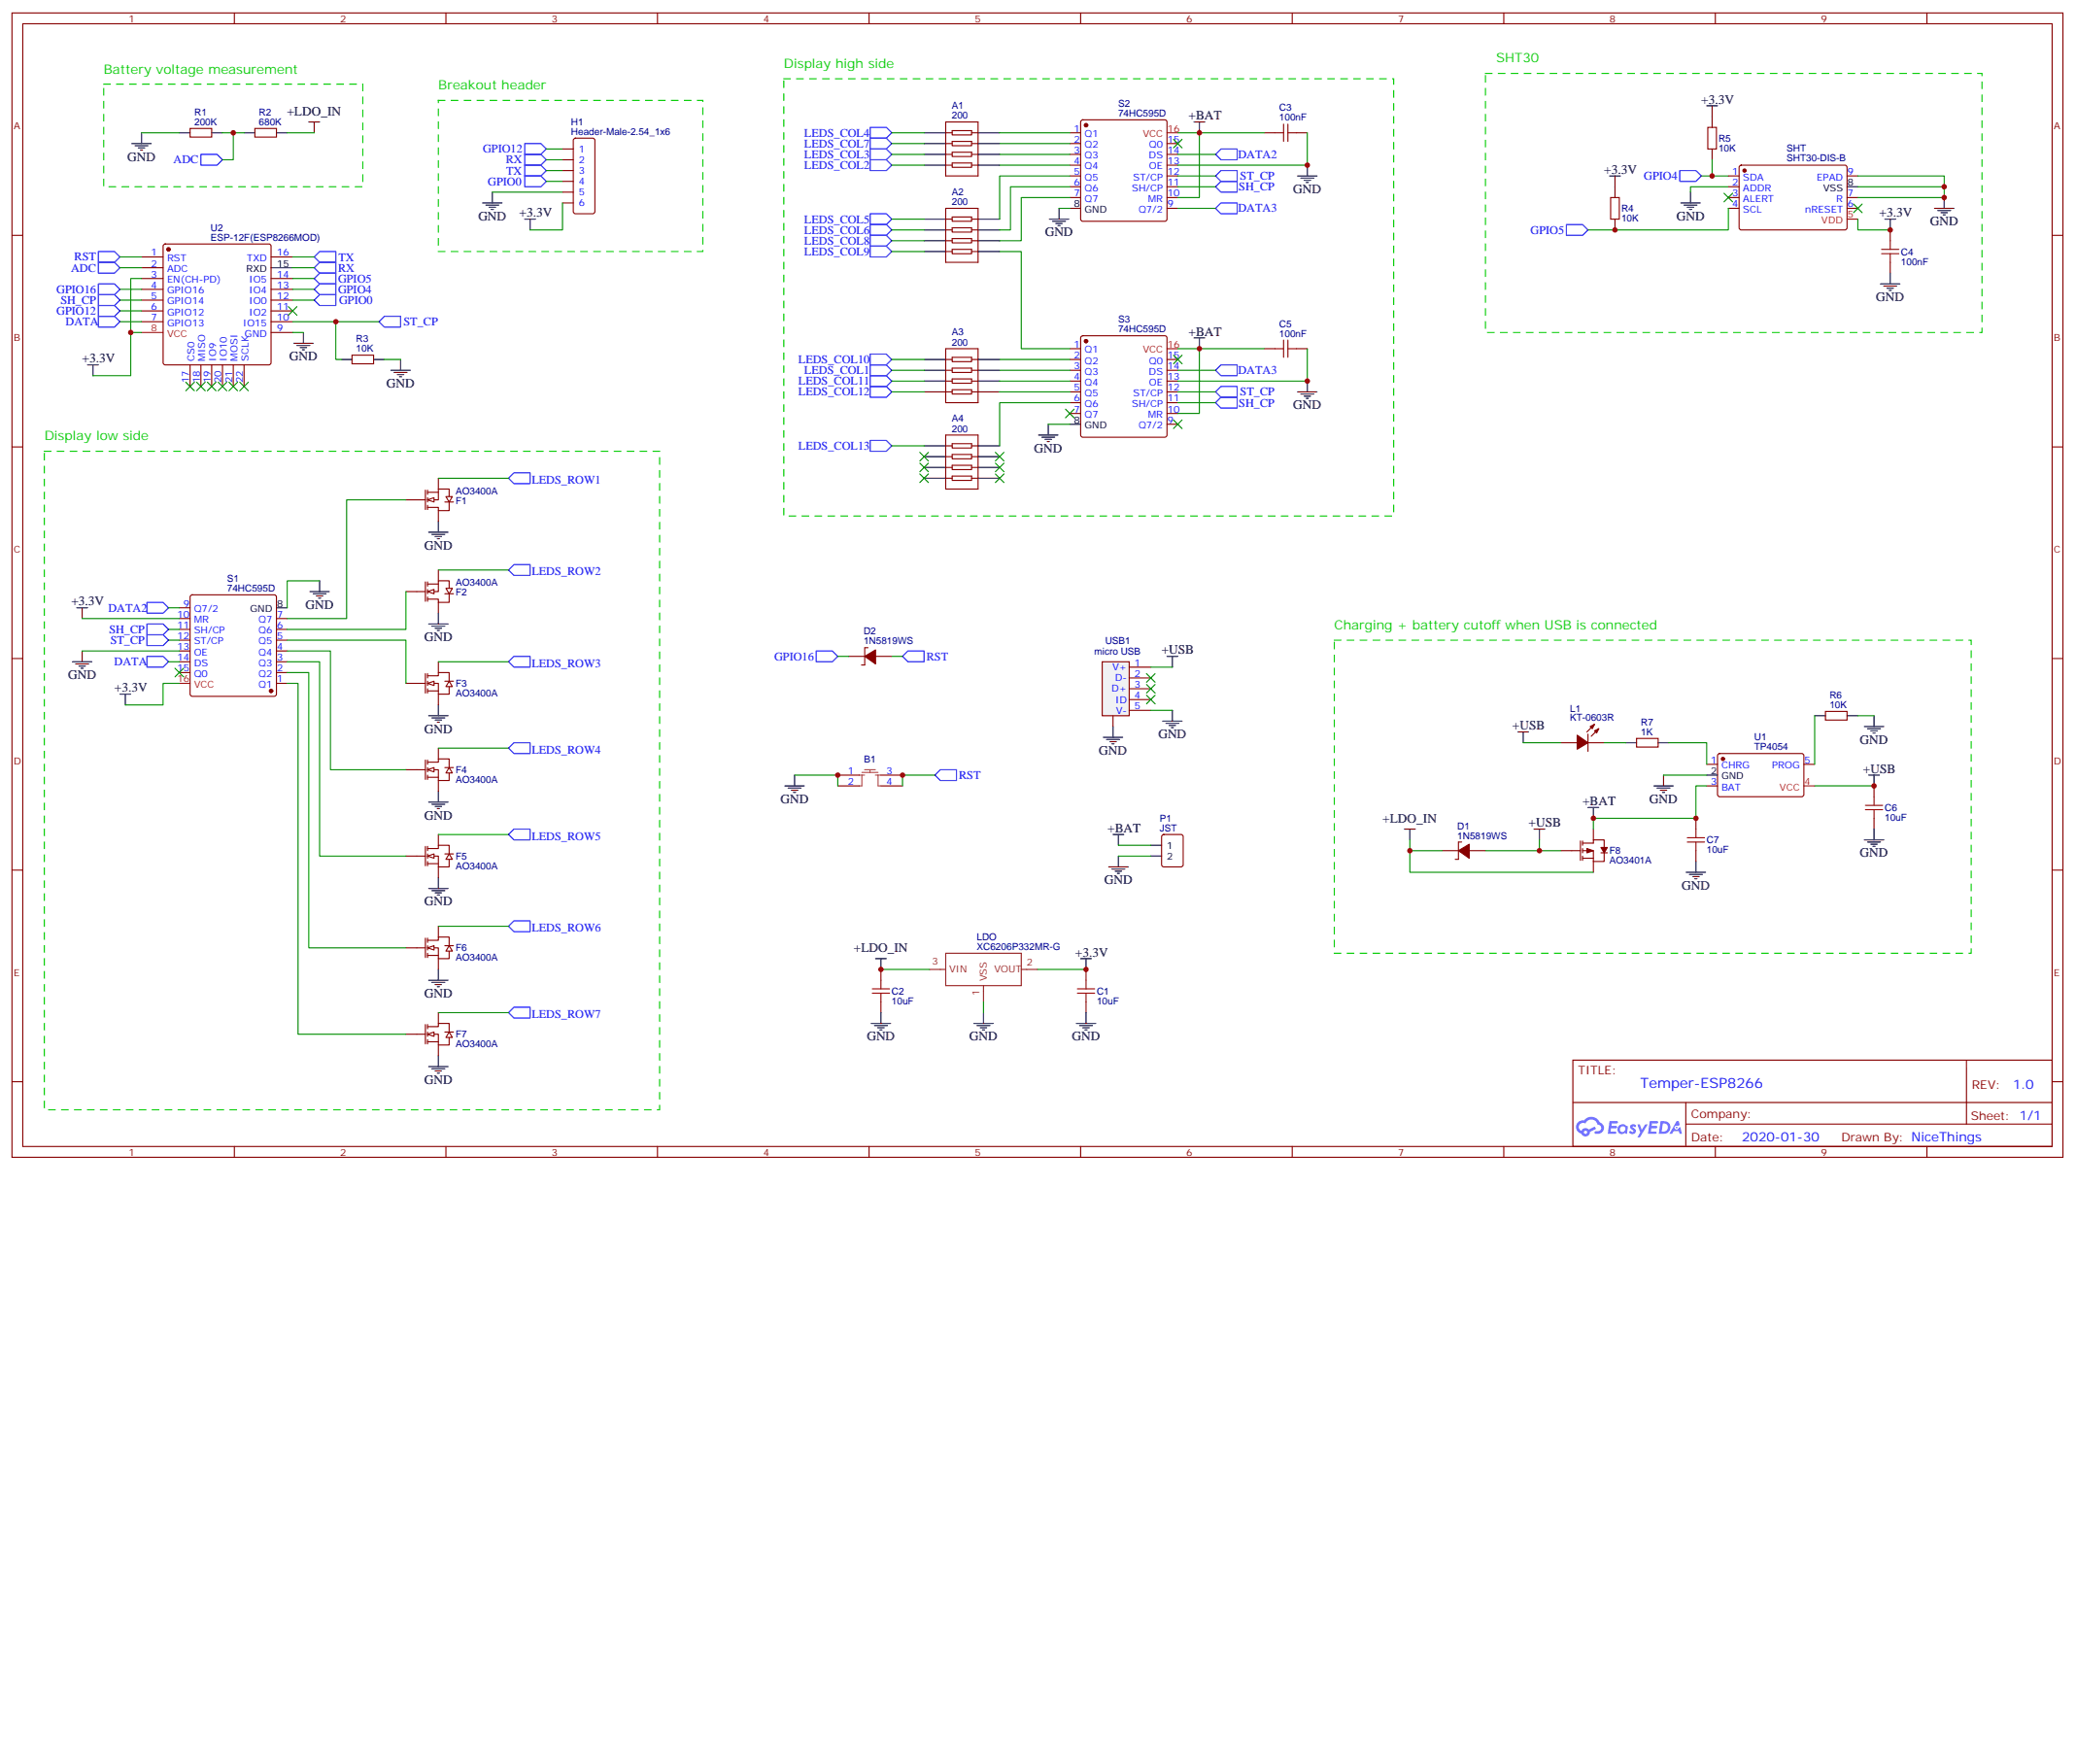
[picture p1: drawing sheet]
<svg xmlns="http://www.w3.org/2000/svg" width="678mm" height="576mm" viewBox="0 0 678 576" stroke-linecap="round" stroke-linejoin="round" font-family="sans-serif">
<path d="M33.9 27.5h84.7v33.5h-84.7zM143.3 32.8h86.4v49.4h-86.4zM256.2 25.8h199.3v142.8h-199.3zM485.5 24h162.2v84.7h-162.2zM14.5 147.5h201.1v215.2h-201.1zM436.1 209.2h208.1v102.3h-208.1z" fill="none" stroke="#0c0" stroke-width=".35" stroke-dasharray="2.1 2.1"/>
<g fill="none" stroke="#870000" stroke-width=".35">
<path d="M3.9 4.2h670.3v374h-670.3zM7.4 7.8h663.3v366.8h-663.3zM76.6 4.2v3.6M145.7 4.2v3.6M214.9 4.2v3.6M284 4.2v3.6M353.2 4.2v3.6M422.3 4.2v3.6M491.5 4.2v3.6M560.6 4.2v3.6M629.7 4.2v3.6M3.9 76.9h3.5"/>
<path d="M670.7 76.9h3.5M3.9 146.1h3.5M670.7 146.1h3.5M3.9 215.2h3.5M670.7 215.2h3.5M3.9 284.3h3.5M670.7 284.3h3.5M3.9 353.5h3.5M514 346.4h156.7v28.2h-156.7zM642.7 346.5v20.8M670.7 353.5h3.5M76.6 374.6v3.6"/>
<path d="M145.7 374.6v3.6M214.9 374.6v3.6M284 374.6v3.6M353.2 374.6v3.6M422.3 374.6v3.6M491.5 374.6v3.6M514.1 360.3h156.4M550.9 367.3h119.6M550.9 360.3v14.1M560.6 374.6v3.6M629.7 374.6v3.6"/>
</g>
<g fill="#5487ff">
<path d="M533 367.6a1.22 1.22 0 0 1 1.7 .3l-.3 .5a.47 .47 0 0 0-.4-.4 .47 .47 0 0 0-.5 .2l.2 .3a1.14 1.14 0 0 1 .7 1.7 1.14 1.14 0 0 1-1.9 0l-.2-.2 .5-.5 .7 .4a.29 .29 0 0 0 .4-.3 .29 .29 0 0 0-.3-.3 1.04 1.04 0 0 1-.6-1.7z"/>
<path d="M526 366.4h2.4l.3 .1-.1 .5-1.8 .1-.2 .9h1.6l.3 .3-.4 .4h-1.6l-.1 1.1h1.7l.2 .3-.2 .4h-2.7z"/>
<path d="M539.2 366.4l2.7 .1-.2 .5-1.8 .1-.1 .9h1.5l.3 .3-.4 .4h-1.5l-.2 1.1h1.7l.2 .3-.2 .4h-2.6z"/>
<path d="M547.9 366.4h.7l.3 1.2-.6 .3a.69 .69 0 0 0-1 .3 .69 .69 0 0 0 .5 1 .69 .69 0 0 0 .8-.6l.5-.3 .6 2.2h-.8l-.2-.9h-1.7l-.5 .9h-.9z"/>
<path d="M535.1 367.4h.8l.6 1.9 1.1-1.9h.9l-2.5 4.2h-.9l.9-1.5z"/>
<path d="M542.7 366.4l-.6 4.1h1.4a2.11 2.11 0 0 0 2.4-2.1 2.11 2.11 0 0 0-2.5-2zM543.4 367.1a1.43 1.43 0 0 1 1.7 1.6 1.43 1.43 0 0 1-2.1 1.1z"/>
<path d="M529 368a1.54 1.54 0 0 0-.1 2.1 1.54 1.54 0 0 0 2.2 .2l.6 .2 .3-2.3-.6-.3a1.49 1.49 0 0 0-2.4 .1zM529.3 369a.95 .95 0 0 1 1.9 0 .95 .95 0 0 1-1.9 0z"/>
<path d="M515.7 366.7a2.18 2.18 0 0 0 1.1 3.8 1.44 1.44 0 0 0 1.6 .9 1.44 1.44 0 0 0 1.2-1.5l2-1-.4-.7-2 .9a1.47 1.47 0 0 0-2.4 .5 1.39 1.39 0 0 1-.6-2 1.39 1.39 0 0 1 2-.5 2.12 2.12 0 0 1 2.1-1.3 2.12 2.12 0 0 1 1.9 1.7 1.14 1.14 0 0 1 1.1 1.4 1.14 1.14 0 0 1-1.7 .8 .43 .43 0 0 0-.5 .3 .43 .43 0 0 0 .4 .5 1.98 1.98 0 0 0 2.5-1.2 1.98 1.98 0 0 0-1.2-2.5 3.1 3.1 0 0 0-5.2-.7l-.9 .1zM517.6 370a.55 .55 0 0 1 1.1 0 .55 .55 0 0 1-1.1 0z"/>
<circle cx="547.9" cy="368.5" r=".26"/>
</g>
<g fill="none" stroke="#870000" stroke-width=".35">
<path d="M353.4 39.4l.5-.2h26.8l.5 .2 .2 .5v31.7l-.2 .5-.5 .2h-26.8l-.5-.2-.2-.5v-31.7zM62.1 42h7.1v2.8h-7.1zM83.3 42h7v2.8h-7zM349.6 43.4h3.6M349.6 46.9h3.6M349.6 50.4h3.6M349.6 54h3.6M349.6 57.5h3.6M381.4 46.9h3.5M381.4 50.4h3.5M381.4 54h3.5M381.4 57.5h3.5"/>
<path d="M349.6 61h3.6M349.6 64.6h3.6M381.4 61h3.5M381.4 64.6h3.5M381.4 68.1h3.5M349.6 113.9h3.6M349.6 117.5h3.6M353.4 109.9l.5-.2h26.8l.5 .2 .2 .5v31.8l-.2 .5-.5 .2h-26.8l-.5-.3-.2-.4v-31.8zM381.4 117.5h3.5M349.6 121h3.6M349.6 124.5h3.6M349.6 128.1h3.6"/>
<path d="M349.6 131.6h3.6M349.6 135.1h3.6M381.4 121h3.5M381.4 124.5h3.5M381.4 128.1h3.5M381.4 131.6h3.5M381.4 135.1h3.5M381.4 138.6h3.5M136.2 163.3h2.8M139 160.2v6.3M139.7 160.9h3.6M139.7 160.2v1.4"/>
<path d="M139.7 162.6v1.4M139.7 165.1v1.4M145.4 164h2.8M146.8 164v2.9h-3.5v-1.1h-3.6M146.8 162.3v-2.5h-3.5v3.5h-3.6M58.6 198.6h3.5M62.4 194.6l.4-.2h26.8l.5 .2 .2 .5v31.7l-.2 .5-.5 .2h-26.8l-.5-.2-.2-.5v-31.7zM58.6 219.8h3.5M58.6 216.3h3.5M58.6 212.7h3.5M58.6 209.2h3.5M58.6 205.7h3.5"/>
<path d="M58.6 202.1h3.5M90.3 219.8h3.6M90.3 216.3h3.6M90.3 212.7h3.6M90.3 209.2h3.6M90.3 205.7h3.6M90.3 202.1h3.6M90.3 223.3h3.6M273.8 253.3h7M273.8 256.8h7M287.9 253.3h7.1M287.9 256.8h7.1"/>
<path d="M612.5 256.8v3.6M554.2 267.4v3.5M554.2 278v3.5M612.5 267.4v3.5M287.9 316.8v3.5M354.9 316.8v3.5M287.9 327.4v3.5M354.9 327.4v3.5"/>
</g>
<g fill="#870000" stroke="#870000" stroke-width=".35">
<circle cx="88.6" cy="225.8" r=".53"/>
<circle cx="354.9" cy="40.9" r=".53"/>
<circle cx="354.9" cy="111.5" r=".53"/>
</g>
<path d="M58.6 43.4h3.5M69.2 43.4h3.5M79.8 43.4h3.5M90.3 43.4h3.6M349.6 68.1h3.6M349.6 138.6h3.6M90.3 198.6h3.6" fill="none" stroke="#000" stroke-width=".35"/>
<path d="M381.4 43.4h3.5M381.4 113.9h3.5M58.6 223.3h3.5" fill="none" stroke="#f00" stroke-width=".35"/>
<path d="M280.8 253.3h1.8M281.7 253.3v3.5h-.9M281.7 252.4h5.3M282.6 251.5h3.5M284.3 251.5v.9M286.1 253.3h1.7M287 253.3v3.5h.8" fill="none" stroke="#a64a4a" stroke-width=".35"/>
<path d="M303.8 316.8h5.3M309.1 311.5h24.7v10.6h-24.7zM333.8 316.8h5.3M321.4 322.1v5.3" fill="none" stroke="#8c2424" stroke-width=".35"/>
<g fill="none" stroke="#a10000" stroke-width=".35">
<path d="M551.4 275.2h5.7M551.4 273.8h5.7M554.2 270.9v2.9M554.2 275.2v2.8M609.6 264.6h5.7M609.6 263.2h5.7M612.5 260.4v2.8M612.5 264.6v2.8M285.1 324.6h5.6M285.1 323.1h5.6M287.9 320.3v2.8M287.9 324.6v2.8"/>
<path d="M352.1 324.6h5.7M352.1 323.1h5.7M354.9 320.3v2.8M354.9 324.6v2.8"/>
</g>
<g fill="#fff" stroke="#870000" stroke-width=".35">
<path d="M139.7 163.3l2.2-.7v1.4z"/>
<path d="M145.7 162.3h2.1l-1 1.7z"/>
</g>
<path d="M143.3 156.3v3.5M132.7 163.3h3.5M143.3 166.9v3.5M136.2 193.3h2.8M139 190.1v6.4M139.7 190.9h3.6M139.7 190.1v1.5M139.7 192.6v1.4M139.7 195.1v1.4M145.4 194h2.8M146.8 194v2.9h-3.5v-1.1h-3.6M146.8 192.3v-2.5h-3.5v3.5h-3.6" fill="none" stroke="#870000" stroke-width=".35"/>
<g fill="#fff" stroke="#870000" stroke-width=".35">
<path d="M139.7 193.3l2.2-.7v1.4z"/>
<path d="M145.7 192.3h2.1l-1 1.7z"/>
</g>
<path d="M132.7 193.3h3.5M143.3 186.3v3.5M143.3 196.9v3.5M136.2 223.3h2.8M139 220.1v6.4M139.7 220.8h3.6v-1h3.5v2.8M139.7 223.3h3.6v3.5h3.5v-2.4M139.7 225.8h3.6M139.7 220.1v1.4M139.7 222.6v1.4M139.7 225.1v1.4M145.4 222.6h2.8" fill="none" stroke="#870000" stroke-width=".35"/>
<g fill="#fff" stroke="#870000" stroke-width=".35">
<path d="M139.7 223.3l2.2-.7v1.4z"/>
<path d="M146.8 222.6l1 1.8h-2.1z"/>
</g>
<path d="M143.3 216.3v3.5M132.7 223.3h3.5M143.3 226.8v3.6M136.2 251.5h2.8M139 248.4v6.3M139.7 249.1h3.6v-1.1h3.5v2.8M139.7 251.5h3.6v3.6h3.5v-2.5M139.7 254h3.6M139.7 248.4v1.4M139.7 250.8v1.4M139.7 253.3v1.4M145.4 250.8h2.8" fill="none" stroke="#870000" stroke-width=".35"/>
<g fill="#fff" stroke="#870000" stroke-width=".35">
<path d="M139.7 251.5l2.2-.7v1.4z"/>
<path d="M146.8 250.8l1 1.8h-2.1z"/>
</g>
<path d="M132.7 251.5h3.5M143.3 244.5v3.5M143.3 255.1v3.5M136.2 279.8h2.8M139 276.6v6.3M139.7 277.3h3.6v-1.1h3.5v2.8M139.7 279.8h3.6v3.5h3.5v-2.5M139.7 276.6v1.4M139.7 279v1.5M145.4 279h2.8M139.7 282.2h3.6M139.7 281.5v1.4" fill="none" stroke="#870000" stroke-width=".35"/>
<g fill="#fff" stroke="#870000" stroke-width=".35">
<path d="M139.7 279.8l2.2-.8v1.5z"/>
<path d="M146.8 279l1 1.8h-2.1z"/>
</g>
<path d="M132.7 279.8h3.5M143.3 272.7v3.5M143.3 283.3v3.5M136.2 309.7h2.8M139 306.6v6.3M139.7 307.3h3.6v-1.1h3.5v2.8M139.7 309.7h3.6v3.6h3.5v-2.5M139.7 312.2h3.6M139.7 306.6v1.4M139.7 309v1.4M139.7 311.5v1.4M145.4 309h2.8" fill="none" stroke="#870000" stroke-width=".35"/>
<g fill="#fff" stroke="#870000" stroke-width=".35">
<path d="M139.7 309.7l2.2-.7v1.4z"/>
<path d="M146.8 309l1 1.8h-2.1z"/>
</g>
<path d="M132.7 309.7h3.5M143.3 302.7v3.5M143.3 313.3v3.5M136.2 338h2.8M139 334.8v6.3M139.7 335.5h3.6v-1.1h3.5v2.9M139.7 338h3.6v3.5h3.5v-2.5M139.7 334.8v1.4M139.7 337.3v1.4M139.7 339.7v1.4M145.4 337.3h2.8M139.7 340.4h3.6" fill="none" stroke="#870000" stroke-width=".35"/>
<g fill="#fff" stroke="#870000" stroke-width=".35">
<path d="M139.7 338l2.2-.7v1.4z"/>
<path d="M146.8 337.3l1 1.7h-2.1z"/>
</g>
<g fill="none" stroke="#870000" stroke-width=".35">
<path d="M309.1 39.9h10.6v17.6h-10.6zM309.1 54h2.1M309.1 43.4h2.1M309.1 50.4h2.1M309.1 46.9h2.1M311.2 42.7h6.3v1.4h-6.3zM311.2 46.2h6.3v1.4h-6.3zM311.2 49.7h6.3v1.5h-6.3zM311.2 53.3h6.3v1.4h-6.3zM317.5 54h2.2M317.5 43.4h2.2M317.5 50.4h2.2"/>
<path d="M317.5 46.9h2.2M413.1 43.4h3.6M423.7 43.4h3.5M558.1 41.6h2.9v7.1h-2.9zM564.8 57.5h3.6M568.6 54.2l.5-.2h34.1l.4 .7v20l-.7 .4h-34.1l-.4-.7v-19.7zM603.6 57.5h3.6M53.5 79.9l.5-.2h33.9l.5 .2 .2 .5v38.1l-.3 .5-.4 .2h-33.9l-.5-.2-.2-.5v-38.1zM309.1 68.1h10.6v17.6h-10.6zM309.1 71.6h2.1M309.1 78.7h2.1M309.1 75.1h2.1"/>
<path d="M311.2 70.9h6.3v1.4h-6.3zM311.2 74.4h6.3v1.4h-6.3zM311.2 78h6.3v1.4h-6.3zM317.5 71.6h2.2M317.5 78.7h2.2M317.5 75.1h2.2M526.4 64.6h2.8v7h-2.8zM564.8 61h3.6M564.8 64.6h3.6M564.8 68.1h3.6M603.6 64.6h3.6M603.6 68.1h3.6"/>
<path d="M617.7 75.1v3.6M46.2 84h7.1M46.2 87.5h7.1M46.2 91h7.1M46.2 94.5h7.1M46.2 98.1h7.1M88.6 84h7M88.6 91h7M88.6 94.5h7M88.6 98.1h7M309.1 82.2h2.1M311.2 81.5h6.3v1.4h-6.3z"/>
<path d="M317.5 82.2h2.2M617.7 85.7v3.6M46.2 101.6h7.1M46.2 105.1h7.1M62.1 119.2v7.1M65.7 119.2v7.1M69.2 119.2v7.1M72.7 119.2v7.1M76.2 119.2v7.1M79.8 119.2v7.1M88.6 101.6h7M88.6 105.1h7"/>
<path d="M88.6 108.7h7M115 116.1h7.1v2.8h-7.1zM309.1 113.9h10.6v17.7h-10.6zM309.1 117.5h2.1M311.2 116.8h6.3v1.4h-6.3zM317.5 117.5h2.2M413.1 113.9h3.6M423.7 113.9h3.5M309.1 128.1h2.1M309.1 124.5h2.1M309.1 121h2.1M311.2 120.3h6.3v1.4h-6.3z"/>
<path d="M311.2 123.8h6.3v1.4h-6.3zM311.2 127.4h6.3v1.4h-6.3zM317.5 128.1h2.2M317.5 124.5h2.2M317.5 121h2.2M309.1 142.2h10.6v17.6h-10.6zM309.1 156.3h2.1M309.1 145.7h2.1M309.1 152.8h2.1M309.1 149.2h2.1M311.2 145h6.3v1.4h-6.3zM311.2 148.5h6.3v1.4h-6.3z"/>
<path d="M311.2 152h6.3v1.5h-6.3zM311.2 155.6h6.3v1.4h-6.3zM317.5 156.3h2.2M317.5 145.7h2.2M317.5 152.8h2.2M317.5 149.2h2.2M277.3 214.5h5.3M283.7 211.7h-1.1v5.6h-1M286.1 214.5h5.3M519 239.9v5.6M521.1 236.7l-2.5 2.5M522.5 238.1l-2.5 2.5"/>
<path d="M596.6 232.5h7v2.8h-7zM510.2 242.7h5.2M519 242.7h5.3M534.8 241.3h7.1v2.8h-7.1zM557.8 249.8h3.5M557.8 256.8h3.5M561.5 246.4l.5-.2 27.1 .1 .4 .6v13l-.7 .5-27.1-.1-.4-.7v-12.7zM589.5 249.8h3.6M471.3 278h5.3M477.7 275.2h-1.1v5.6h-1M480.2 278h5.3M510.2 278h6.3"/>
<path d="M516.5 274.8v6.4M517.2 275.5h3.5v-1h3.6v2.4M517.2 278h3.5v3.5M517.2 274.8v1.4M517.2 277.3v1.4M517.2 279.8v1.4M520.7 270.9v3.6M523.2 278.7h2.1M524.3 278.7v2.8h-3.6M517.2 280.5h3.5M520.7 281.5v3.5M132.7 338h3.5"/>
<path d="M143.3 330.9v3.5M143.3 341.5v3.5"/>
</g>
<g fill="none" stroke="#000" stroke-width=".35">
<path d="M559.5 38.1v3.5M302 43.4h7.1M302 46.9h7.1M302 50.4h7.1M302 54h7.1M319.7 43.4h7M319.7 46.9h7M319.7 50.4h7M319.7 54h7M559.5 48.7v3.5M302 71.6h7.1M302 75.1h7.1"/>
<path d="M302 78.7h7.1M319.7 71.6h7M319.7 75.1h7M319.7 78.7h7M527.8 61v3.6M527.8 71.6v3.5M603.6 61h3.6M88.6 87.5h7M302 82.2h7.1M319.7 82.2h7M111.5 117.5h3.5M122.1 117.5h3.5"/>
<path d="M302 117.5h7.1M319.7 117.5h7M302 121h7.1M302 124.5h7.1M302 128.1h7.1M319.7 121h7M319.7 124.5h7M319.7 128.1h7M302 145.7h7.1M302 149.2h7.1M302 152.8h7.1M302 156.3h7.1"/>
<path d="M319.7 145.7h7M319.7 149.2h7M319.7 152.8h7M319.7 156.3h7M593.1 233.9h3.5M603.6 233.9h3.6M531.3 242.7h3.5M541.9 242.7h3.5M557.8 253.3h3.5"/>
</g>
<g fill="#870000" stroke="#870000" stroke-width=".35">
<path d="M476.6 278l3.6-2.1v4.6z"/>
<path d="M282.6 214.5l3.5-2.1v4.6z"/>
<path d="M521.1 238.8l1.4-.7-.7 1.4z"/>
<path d="M519.7 237.4l1.4-.7-.7 1.4z"/>
<path d="M515.4 240.2l3.6 2.5-3.6 2.1z"/>
<path d="M518.6 277.3l2.1 .7-2.1 .7z"/>
<path d="M523.2 276.9h2.1l-1 1.8z"/>
<circle cx="570.1" cy="55.7" r=".53"/>
<circle cx="563.1" cy="248" r=".53"/>
<circle cx="55.1" cy="81.5" r=".53"/>
</g>
<path d="M603.6 71.6h3.6M46.2 108.7h7.1M589.5 256.8h3.6" fill="none" stroke="#f00" stroke-width=".35"/>
<path d="M416.7 43.4h2.8M419.5 40.6v5.6M420.9 43.4h2.8M420.9 40.6v5.6M617.7 78.7v2.8M614.9 82.9h5.7M614.9 81.5h5.7M617.7 82.9v2.8M416.7 113.9h2.8M419.5 111.1v5.7M420.9 111.1v5.7M420.9 113.9h2.8" fill="none" stroke="#a10000" stroke-width=".35"/>
<path d="M360.2 216.3h8.8v17.6h-8.8z" fill="#f0f0f0" stroke="#870000" stroke-width=".35"/>
<g fill="none" stroke="#870000" stroke-width=".35">
<path d="M183.8 48.7h3.6M183.8 52.2h3.6M183.8 55.7h3.6M183.8 59.3h3.6M187.6 45.4l.5-.2h5.6l.7 .4v23.5l-.4 .7-5.9 .1-.7-.5v-23.5zM183.8 62.8h3.6M183.8 66.3h3.6M369 218h7.1M363.7 233.9v3.5M369 221.5h7.1M369 225.1h7.1M369 228.6h7.1"/>
<path d="M369 232.1h7.1M379.9 272.9l.4-.2h5.7l.6 .4 .1 9.5-.5 .6-5.9 .1-.6-.5-.1-9.4z"/>
</g>
<g fill="none" stroke="#000" stroke-width=".35">
<path d="M100.9 39.9h3.6M102.7 39.9v3.5M390.2 39.9h3.5M392 39.9v3.5M557.8 34.6h3.5M559.5 34.6v3.5M43.1 46.9h6.3M44.1 47.6h4.3M45.2 48.3h2.1M45.9 49h.7M46.2 43.4v3.5M424.1 57.5h6.3"/>
<path d="M425.1 58.2h4.3M426.2 58.9h2.1M426.9 59.6h.7M427.2 54v3.5M526 57.5h3.6M527.8 57.5v3.5M157.7 66.3h6.4M158.8 67h4.2M159.8 67.7h2.2M160.5 68.4h.8M160.9 62.8v3.5M171.5 71.6h3.5"/>
<path d="M173.2 71.6v3.5M342.9 71.6h6.4M344 72.3h4.2M345.1 73h2.1M345.8 73.7h.7M346.1 68.1v3.5M549.3 66.3h6.4M550.4 67h4.2M551.4 67.7h2.1M552.1 68.4h.7M552.5 62.8v3.5M616 71.6h3.5"/>
<path d="M617.7 71.6v3.5M632.2 68.1h6.4M633.3 68.8h4.2M634.3 69.5h2.1M635 70.2h.7M635.4 64.6v3.5M614.6 92.8h6.3M615.6 93.5h4.3M616.7 94.2h2.1M617.4 94.9h.7M617.7 89.3v3.5M28.6 119.2h3.5"/>
<path d="M30.4 119.2v3.6M96 112.2h6.3M97 112.9h4.3M98.1 113.6h2.1M98.8 114.3h.7M99.2 108.7v3.5M130.9 117.5v3.5M390.2 110.4h3.5M392 110.4v3.5M127.7 121h6.4M128.8 121.7h4.2M129.9 122.4h2.1"/>
<path d="M130.6 123.1h.7M342.6 138.6v3.6M424.1 128.1h6.3M425.1 128.8h4.3M426.2 129.5h2.1M426.9 130.2h.7M427.2 124.5v3.6M339.4 142.2h6.4M340.5 142.9h4.2M341.5 143.6h2.1M342.2 144.3h.7M140.1 173.9h6.3"/>
<path d="M141.1 174.6h4.3M142.2 175.3h2.1M142.9 176h.7M143.3 170.4v3.5M25.1 198.6h3.5M26.8 198.6v3.5M101.3 193.3h6.3M102.3 194h4.3M103.4 194.7h2.1M104.1 195.4h.7M104.5 189.8v3.5M23.7 216.3h6.3"/>
<path d="M24.7 217h4.3M25.8 217.7h2.1M26.5 218.4h.7M26.8 212.7v3.6M140.1 203.9h6.3M141.1 204.6h4.3M142.2 205.3h2.1M142.9 206h.7M143.3 200.4v3.5M381.4 214.5h3.5M383.2 214.5v3.5M39.2 226.8h3.5"/>
<path d="M41 226.8v3.6M140.1 233.9h6.3M141.1 234.6h4.3M142.2 235.3h2.1M142.9 236h.7M143.3 230.4v3.5M363.7 237.4v3.5M380 235.7h6.3M381 236.4h4.3M382.1 237.1h2.1M382.8 237.8h.7M383.2 232.1v3.6"/>
<path d="M496 239.2h3.6M497.8 239.2v3.5M609.3 237.4h6.3M610.3 238.1h4.3M611.4 238.8h2.1M612.1 239.5h.7M612.5 233.9v3.5M143.3 258.6v3.5M256.5 256.8h6.4M257.6 257.5h4.2M258.6 258.2h2.1M259.3 258.9h.7"/>
<path d="M259.7 253.3v3.5M360.6 240.9h6.3M361.6 241.7h4.3M362.7 242.4h2.1M363.4 243.1h.7M540.5 256.8h6.3M541.5 257.5h4.3M542.6 258.2h2.1M543.3 258.9h.7M543.7 253.3v3.5M610.7 253.3h3.5M612.5 253.3v3.5"/>
<path d="M140.1 262.1h6.3M141.1 262.8h4.3M142.2 263.5h2.1M142.9 264.2h.7M363.7 272.7h3.6M365.5 272.7v3.5M365.5 279.8v3.5M376.1 276.2h3.5M376.1 279.8h3.5M459 270.9h3.5M460.8 270.9v3.6M501.3 270.9h3.6"/>
<path d="M503.1 270.9v3.6M519 263.9h3.5M520.7 263.9v3.5M609.3 274.5h6.3M610.3 275.2h4.3M611.4 275.9h2.1M612.1 276.6h.7M612.5 270.9v3.6M140.1 290.3h6.3M141.1 291h4.3M142.2 291.7h2.1M142.9 292.5h.7"/>
<path d="M143.3 286.8v3.5M362.3 283.3h6.4M363.4 284h4.2M364.5 284.7h2.1M365.2 285.4h.7M551.1 285h6.3M552.1 285.8h4.3M553.2 286.5h2.1M553.9 287.2h.7M554.2 281.5v3.5M143.3 316.8v3.5M286.1 313.3h3.6"/>
<path d="M287.9 313.3v3.5M353.2 313.3h3.5M354.9 313.3v3.5M140.1 320.3h6.3M141.1 321h4.3M142.2 321.7h2.1M142.9 322.4h.7M284.7 334.4h6.4M285.8 335.1h4.2M286.8 335.8h2.2M287.5 336.6h.8M287.9 330.9v3.5"/>
<path d="M318.2 334.4h6.4M319.3 335.1h4.2M320.4 335.8h2.1M321.1 336.6h.7M321.4 330.9v3.5M351.8 334.4h6.3M352.8 335.1h4.2M353.9 335.8h2.1M354.6 336.6h.7M354.9 330.9v3.5M140.1 348.5h6.3M141.1 349.2h4.3"/>
<path d="M142.2 350h2.1M142.9 350.7h.7M143.3 345v3.5"/>
</g>
<g fill="none" stroke="#00f" stroke-width=".35">
<path d="M65.7 50.4h5.2l1.8 1.8-1.8 1.8h-5.2zM171.5 46.9h5.3l1.7 1.8-1.7 1.7h-5.3zM171.5 50.4h5.3l1.7 1.8-1.7 1.8h-5.3zM171.5 54h5.3l1.7 1.7-1.7 1.8h-5.3zM171.5 57.5h5.3l1.7 1.8-1.7 1.7h-5.3zM284.4 41.6h5.3l1.7 1.8-1.7 1.8h-5.3zM284.4 45.2h5.3l1.7 1.7-1.7 1.8h-5.3zM284.4 48.7h5.3l1.7 1.7-1.7 1.8h-5.3zM284.4 52.2h5.3l1.7 1.8-1.7 1.7h-5.3zM397.3 57.5l1.7-1.8h5.3v3.6h-5.3zM397.3 50.4l1.7-1.7h5.3v3.5h-5.3zM549 55.7h5.2l1.8 1.8-1.8 1.8h-5.2z"/>
<path d="M284.4 69.9h5.3l1.7 1.7-1.7 1.8h-5.3zM284.4 73.4h5.3l1.7 1.7-1.7 1.8h-5.3zM284.4 76.9h5.3l1.7 1.8-1.7 1.7h-5.3zM397.3 61l1.7-1.7h5.3v3.5h-5.3zM397.3 68.1l1.7-1.8h5.3v3.6h-5.3zM511.9 73.4h5.3l1.8 1.7-1.8 1.8h-5.3zM32.1 82.2h5.3l1.8 1.8-1.8 1.7h-5.3zM32.1 85.7h5.3l1.8 1.8-1.8 1.8h-5.3zM32.1 92.8h5.3l1.8 1.7-1.8 1.8h-5.3zM32.1 96.3h5.3l1.8 1.8-1.8 1.7h-5.3zM32.1 99.8h5.3l1.8 1.8-1.8 1.8h-5.3zM102.7 84l1.8-1.8h5.2v3.5h-5.2z"/>
<path d="M104.5 85.7h5.2v3.6h-5.2l-1.8-1.8zM104.5 89.3h5.2v3.5h-5.2l-1.8-1.8zM104.5 92.8h5.2v3.5h-5.2l-1.8-1.8zM104.5 96.3h5.2v3.5h-5.2l-1.8-1.7zM284.4 80.4h5.3l1.7 1.8-1.7 1.8h-5.3zM32.1 103.4h5.3l1.8 1.7-1.8 1.8h-5.3zM123.9 105.1l1.7-1.7h5.3v3.5h-5.3zM284.4 115.7h5.3l1.7 1.8-1.7 1.7h-5.3zM284.4 119.2h5.3l1.7 1.8-1.7 1.8h-5.3zM284.4 122.8h5.3l1.7 1.7-1.7 1.8h-5.3zM284.4 126.3h5.3l1.7 1.8-1.7 1.7h-5.3zM397.3 131.6l1.7-1.8h5.3v3.6h-5.3z"/>
<path d="M397.3 128.1l1.7-1.8h5.3v3.5h-5.3zM397.3 121l1.7-1.8h5.3v3.6h-5.3zM168 154.5h5.2v3.5h-5.2l-1.8-1.7zM284.4 143.9h5.3l1.7 1.8-1.7 1.8h-5.3zM48 196.9h5.3l1.8 1.7-1.8 1.8h-5.3zM168 184.5h5.2v3.5h-5.2l-1.8-1.7zM48 214.5h5.3l1.8 1.8-1.8 1.7h-5.3zM48 203.9h5.3l1.8 1.8-1.8 1.7h-5.3zM48 207.4h5.3l1.8 1.8-1.8 1.8h-5.3zM168 214.5h5.2v3.5h-5.2l-1.8-1.7zM266.7 212.7h5.3l1.8 1.8-1.8 1.8h-5.3zM295 214.5l1.7-1.8h5.3v3.6h-5.3z"/>
<path d="M168 242.7h5.2v3.5h-5.2l-1.8-1.7zM307.3 251.5h5.3v3.6h-5.3l-1.8-1.8zM168 270.9h5.2v3.6h-5.2l-1.8-1.8zM168 300.9h5.2v3.5h-5.2l-1.8-1.7zM168 329.1h5.2v3.6h-5.2l-1.8-1.8z"/>
</g>
<g fill="none" stroke="#008700" stroke-width=".35">
<path d="M46.2 43.4h12.4M72.7 43.4h7.1M76.2 43.4v8.8h-3.5M93.9 43.4h8.8M178.5 48.7h5.3M178.5 52.2h5.3M178.5 55.7h5.3M178.5 59.3h5.3M291.4 43.4h10.6M291.4 46.9h10.6M291.4 50.4h10.6M291.4 54h10.6"/>
<path d="M326.7 43.4h22.9M326.7 46.9h22.9M326.7 50.4h22.9M326.7 54h22.9M349.6 57.5h-22.9v14.1M384.9 43.4h7.1v21.2h-7.1M384.9 50.4h12.4M384.9 57.5h12.4M392 43.4h21.1M427.2 43.4v10.6h-42.3M556 57.5h8.8M559.5 52.2v5.3"/>
<path d="M607.2 57.5h28.2v3.5h-28.2M160.9 62.8h22.9M183.8 66.3v8.8h-10.6M291.4 71.6h10.6M291.4 75.1h10.6M291.4 78.7h10.6M346.1 68.1h3.5M349.6 61h-19.4v14.1h-3.5M349.6 64.6h-15.8v14.1h-7.1M384.9 68.1h12.4M384.9 61h12.4M564.8 68.1v7h-45.8"/>
<path d="M564.8 61h-12.3v1.8M607.2 71.6v3.5h10.5M635.4 61v3.6h-28.2M39.2 84h7M39.2 87.5h7M39.2 94.5h7M39.2 98.1h7M46.2 91h-3.5v17.7M95.6 84h7.1M95.6 87.5h7.1M95.6 94.5h7.1M95.6 98.1h7.1"/>
<path d="M95.6 91h7.1M291.4 82.2h10.6M326.7 82.2h7.1v31.7h15.8M39.2 101.6h7M39.2 105.1h7M46.2 108.7h-3.5v14.1h-12.3M95.6 108.7h3.6M95.6 105.1h28.3M109.7 105.1v12.4h1.8M125.6 117.5h5.3M291.4 117.5h10.6M326.7 117.5h22.9"/>
<path d="M384.9 113.9h7.1v21.2h-7.1M392 113.9h21.1M427.2 113.9v10.6h-42.3M291.4 121h10.6M291.4 124.5h10.6M291.4 128.1h10.6M326.7 121h22.9M326.7 124.5h22.9M326.7 128.1h22.9M342.6 138.6h7M349.6 131.6h-22.9v14.1M384.9 121h12.4"/>
<path d="M384.9 128.1h12.4M384.9 131.6h12.4M143.3 156.3h22.9M291.4 145.7h10.6M132.7 163.3h-19.4v38.8h-19.4M55.1 198.6h3.5M104.5 189.8h-10.6v8.8M132.7 193.3v12.4h-38.8M143.3 186.3h22.9M26.8 212.7h31.8M26.8 202.1h31.8M55.1 216.3h3.5"/>
<path d="M55.1 209.2h3.5M55.1 205.7h3.5M93.9 209.2h38.8v14.1M93.9 212.7h14.1v38.8h24.7M93.9 216.3h10.6v63.5h28.2M93.9 219.8h7v89.9h31.8M143.3 216.3h22.9M273.8 214.5h3.5M291.4 214.5h3.6M376.1 218h7.1M58.6 223.3h-5.3v7.1h-12.3M93.9 223.3h3.5v114.7h35.3"/>
<path d="M376.1 232.1h7.1M593.1 233.9v15.9M607.2 233.9h5.3M143.3 244.5h22.9M259.7 253.3h14.1v3.5M305.5 253.3h-10.5v3.5M497.8 242.7h12.4M524.3 242.7h7M543.7 253.3h14.1M545.4 242.7h12.4v7.1M557.8 256.8h-3.6v10.6h-33.5v3.5M593.1 256.8h19.4"/>
<path d="M143.3 272.7h22.9M365.5 276.2h10.6M365.5 279.8h10.6M460.8 274.5v3.5h10.5M460.8 278v7h59.9M485.5 278h24.7M503.1 274.5v3.5M143.3 302.7h22.9M287.9 316.8h15.9M339.1 316.8h15.8M143.3 330.9h22.9M321.4 327.4v3.5"/>
</g>
<g fill="#c00">
<circle cx="42.7" cy="108.7" r=".88"/>
<circle cx="612.5" cy="256.8" r=".88"/>
<circle cx="76.2" cy="43.4" r=".88"/>
<circle cx="554.2" cy="267.4" r=".88"/>
<circle cx="503.1" cy="278" r=".88"/>
<circle cx="520.7" cy="267.4" r=".88"/>
<circle cx="460.8" cy="278" r=".88"/>
<circle cx="392" cy="43.4" r=".88"/>
<circle cx="392" cy="113.9" r=".88"/>
<circle cx="427.2" cy="54" r=".88"/>
<circle cx="427.2" cy="124.5" r=".88"/>
<circle cx="354.9" cy="316.8" r=".88"/>
<circle cx="287.9" cy="316.8" r=".88"/>
<circle cx="295" cy="253.3" r=".88"/>
<circle cx="273.8" cy="253.3" r=".88"/>
<circle cx="109.7" cy="105.1" r=".88"/>
<circle cx="635.4" cy="61" r=".88"/>
<circle cx="635.4" cy="64.6" r=".88"/>
<circle cx="559.5" cy="57.5" r=".88"/>
<circle cx="617.7" cy="75.1" r=".88"/>
<circle cx="527.8" cy="75.1" r=".88"/>
</g>
<g fill="#c00" stroke="#008700" stroke-width=".35">
<path d="M374.7 227.2l2.8 2.8zM377.5 227.2l-2.8 2.8z"/>
<path d="M60.7 124.9l2.8 2.8zM63.5 124.9l-2.8 2.8z"/>
<path d="M64.2 124.9l2.9 2.8zM67.1 124.9l-2.9 2.8z"/>
<path d="M67.8 124.9l2.8 2.8zM70.6 124.9l-2.8 2.8z"/>
<path d="M71.3 124.9l2.8 2.8zM74.1 124.9l-2.8 2.8z"/>
<path d="M74.8 124.9l2.8 2.8zM77.6 124.9l-2.8 2.8z"/>
<path d="M78.4 124.9l2.8 2.8zM81.2 124.9l-2.8 2.8z"/>
<path d="M374.7 223.7l2.8 2.8zM377.5 223.7l-2.8 2.8z"/>
<path d="M374.7 220.1l2.8 2.9zM377.5 220.1l-2.8 2.9z"/>
<path d="M57.2 218.4l2.8 2.8zM57.2 221.2l2.8-2.8z"/>
<path d="M348.2 133.7l2.8 2.8zM351 133.7l-2.8 2.8z"/>
<path d="M383.5 45.5l2.8 2.8zM386.3 45.5l-2.8 2.8z"/>
<path d="M383.5 116.1l2.8 2.8zM386.3 116.1l-2.8 2.8z"/>
<path d="M325.3 147.8l2.8 2.8zM328.1 147.8l-2.8 2.8z"/>
<path d="M325.3 151.3l2.8 2.9zM328.1 151.3l-2.8 2.9z"/>
<path d="M325.3 154.9l2.8 2.8zM328.1 154.9l-2.8 2.8z"/>
<path d="M300.6 154.9l2.8 2.8zM303.4 154.9l-2.8 2.8z"/>
<path d="M300.6 151.3l2.8 2.9zM303.4 151.3l-2.8 2.9z"/>
<path d="M300.6 147.8l2.8 2.8zM303.4 147.8l-2.8 2.8z"/>
<path d="M383.5 137.2l2.8 2.9zM386.3 137.2l-2.8 2.9z"/>
<path d="M605.8 66.7l2.8 2.8zM608.6 66.7l-2.8 2.8z"/>
<path d="M563.4 63.1l2.8 2.9zM566.2 63.1l-2.8 2.9z"/>
<path d="M94.2 100.2l2.8 2.8zM94.2 103l2.8-2.8z"/>
</g>
<text font-size="4.6" fill="#00f" x="536.1" y="355.5">Temper-ESP8266</text>
<g font-size="4.2" fill="#0c0">
<text x="33.9" y="24">Battery voltage measurement</text>
<text x="256.2" y="22.2">Display high side</text>
<text x="489" y="20.5">SHT30</text>
<text x="143.3" y="29.3">Breakout header</text>
<text x="14.5" y="143.9">Display low side</text>
<text x="436.1" y="205.7">Charging + battery cutoff when USB is connected</text>
</g>
<g font-size="4.2">
<text x="556" y="33.9">+3.3V</text>
<text x="93.8" y="37.8">+LDO_IN</text>
<text x="388.4" y="39.2">+BAT</text>
<text x="41.7" y="52.6">GND</text>
<text x="524.3" y="56.8">+3.3V</text>
<text x="422.7" y="63.1">GND</text>
<text x="156.3" y="72">GND</text>
<text x="169.7" y="70.9">+3.3V</text>
<text x="547.9" y="72">GND</text>
<text x="614.2" y="70.9">+3.3V</text>
<text x="341.5" y="77.3">GND</text>
<text x="630.8" y="73.7">GND</text>
<text x="613.2" y="98.4">GND</text>
<text x="388.4" y="109.7">+BAT</text>
<text x="26.8" y="118.5">+3.3V</text>
<text x="94.6" y="117.8">GND</text>
<text x="126.3" y="126.6">GND</text>
<text x="422.7" y="133.7">GND</text>
<text x="338" y="147.8">GND</text>
<text x="138.7" y="179.6">GND</text>
<text x="23.3" y="197.9">+3.3V</text>
<text x="99.9" y="199">GND</text>
<text x="138.7" y="209.6">GND</text>
<text x="379.6" y="213.8">+USB</text>
<text x="22.3" y="221.9">GND</text>
<text x="37.4" y="226.1">+3.3V</text>
<text x="138.7" y="239.5">GND</text>
<text x="494.3" y="238.5">+USB</text>
<text x="378.6" y="241.3">GND</text>
<text x="607.9" y="243.1">GND</text>
<text x="359.2" y="246.6">GND</text>
<text x="608.9" y="252.6">+USB</text>
<text x="255.1" y="262.5">GND</text>
<text x="517.2" y="263.2">+BAT</text>
<text x="539.1" y="262.5">GND</text>
<text x="138.7" y="267.8">GND</text>
<text x="451.9" y="268.8">+LDO_IN</text>
<text x="362" y="272">+BAT</text>
<text x="499.6" y="270.2">+USB</text>
<text x="607.9" y="280.1">GND</text>
<text x="360.9" y="288.9">GND</text>
<text x="549.7" y="290.7">GND</text>
<text x="138.7" y="296">GND</text>
<text x="279" y="311.2">+LDO_IN</text>
<text x="351.4" y="312.6">+3.3V</text>
<text x="138.7" y="326">GND</text>
<text x="283.3" y="340.1">GND</text>
<text x="316.8" y="340.1">GND</text>
<text x="350.3" y="340.1">GND</text>
<text x="138.7" y="354.2">GND</text>
</g>
<g font-size="4.2" fill="#00f">
<text x="657.8" y="355.7">1.0</text>
<text x="569.3" y="373.1">2020-01-30</text>
</g>
<g font-size="3.9" fill="#00f">
<text x="262.9" y="44.7">LEDS_COL4</text>
<text x="56.7" y="53.5">ADC</text>
<text x="157.8" y="49.9">GPIO12</text>
<text x="165.3" y="53.5">RX</text>
<text x="262.9" y="48.2">LEDS_COL7</text>
<text x="262.9" y="51.7">LEDS_COL3</text>
<text x="404.6" y="51.7">DATA2</text>
<text x="165.5" y="57">TX</text>
<text x="262.9" y="55.2">LEDS_COL2</text>
<text x="405.3" y="58.8">ST_CP</text>
<text x="537.3" y="58.8">GPIO4</text>
<text x="159.5" y="60.5">GPIO0</text>
<text x="404.9" y="62.3">SH_CP</text>
<text x="404.6" y="69.4">DATA3</text>
<text x="262.9" y="72.9">LEDS_COL5</text>
<text x="262.9" y="76.4">LEDS_COL6</text>
<text x="500.2" y="76.4">GPIO5</text>
<text x="262.9" y="83.5">LEDS_COL9</text>
<text x="262.9" y="79.9">LEDS_COL8</text>
<text x="23.2" y="88.8">ADC</text>
<text x="24.3" y="85.2">RST</text>
<text x="110.5" y="88.8">RX</text>
<text x="110.6" y="85.2">TX</text>
<text x="18.5" y="95.8">GPIO16</text>
<text x="110.5" y="92.3">GPIO5</text>
<text x="110.5" y="95.8">GPIO4</text>
<text x="19.8" y="99.3">SH_CP</text>
<text x="110.8" y="99.3">GPIO0</text>
<text x="18.5" y="102.9">GPIO12</text>
<text x="21.5" y="106.4">DATA</text>
<text x="131.9" y="106.4">ST_CP</text>
<text x="260.9" y="118.7">LEDS_COL10</text>
<text x="260.9" y="125.8">LEDS_COL11</text>
<text x="262.9" y="122.3">LEDS_COL1</text>
<text x="404.6" y="122.3">DATA3</text>
<text x="260.9" y="129.3">LEDS_COL12</text>
<text x="405.3" y="129.3">ST_CP</text>
<text x="404.9" y="132.9">SH_CP</text>
<text x="260.9" y="147">LEDS_COL13</text>
<text x="173.8" y="158">LEDS_ROW1</text>
<text x="173.8" y="188">LEDS_ROW2</text>
<text x="35.4" y="199.9">DATA2</text>
<text x="35.7" y="206.9">SH_CP</text>
<text x="36.1" y="210.5">ST_CP</text>
<text x="253.1" y="215.8">GPIO16</text>
<text x="302.8" y="215.8">RST</text>
<text x="37.3" y="217.5">DATA</text>
<text x="173.8" y="218">LEDS_ROW3</text>
<text x="173.8" y="246.2">LEDS_ROW4</text>
<text x="313.4" y="254.6">RST</text>
<text x="173.8" y="274.5">LEDS_ROW5</text>
<text x="173.8" y="304.4">LEDS_ROW6</text>
<text x="173.8" y="332.7">LEDS_ROW7</text>
</g>
<g font-size="3.9" fill="#800">
<text x="515.8" y="351">TITLE:</text>
<text x="644.4" y="355.7">REV:</text>
<text x="552.7" y="365.2">Company:</text>
<text x="644.1" y="365.8">Sheet: 1/1</text>
<text x="552.7" y="372.9">Date:</text>
<text x="601.7" y="373">Drawn By: NiceThings</text>
</g>
<g font-size="3.2" fill="#800">
<text x="42" y="7.2">1</text>
<text x="111.2" y="7.2">2</text>
<text x="180.3" y="7.2">3</text>
<text x="249.4" y="7.2">4</text>
<text x="318.6" y="7.2">5</text>
<text x="387.7" y="7.2">6</text>
<text x="456.9" y="7.2">7</text>
<text x="526" y="7.2">8</text>
<text x="595.2" y="7.2">9</text>
<text x="4.4" y="42.3">A</text>
<text x="671.2" y="42.3">A</text>
<text x="4.4" y="111.5">B</text>
<text x="671.2" y="111.5">B</text>
<text x="4.4" y="180.6">C</text>
<text x="671.2" y="180.6">C</text>
<text x="4.4" y="249.8">D</text>
<text x="671.2" y="249.8">D</text>
<text x="4.4" y="318.9">E</text>
<text x="671.2" y="318.9">E</text>
<text x="42" y="377.6">1</text>
<text x="111.2" y="377.6">2</text>
<text x="180.3" y="377.6">3</text>
<text x="249.4" y="377.6">4</text>
<text x="318.6" y="377.6">5</text>
<text x="387.7" y="377.6">6</text>
<text x="456.9" y="377.6">7</text>
<text x="526" y="377.6">8</text>
<text x="595.2" y="377.6">9</text>
</g>
<g font-size="3.2" fill="#000080">
<text x="311.1" y="35.6">A1</text>
<text x="365.4" y="35">S2</text>
<text x="63.5" y="40.9">200K</text>
<text x="63.5" y="37.7">R1</text>
<text x="84.6" y="40.9">680K</text>
<text x="84.6" y="37.8">R2</text>
<text x="186.7" y="41">H1</text>
<text x="311.1" y="38.8">200</text>
<text x="365.4" y="38.1">74HC595D</text>
<text x="418.1" y="39.5">100nF</text>
<text x="418.1" y="36.3">C3</text>
<text x="186.7" y="44.1">Header-Male-2.54_1x6</text>
<text x="561.7" y="46.3">R5</text>
<text x="561.7" y="49.5">10K</text>
<text x="583.9" y="52.7">SHT30-DIS-B</text>
<text x="583.9" y="49.6">SHT</text>
<text x="311.1" y="63.8">A2</text>
<text x="311.1" y="67">200</text>
<text x="529.9" y="69.3">R4</text>
<text x="68.8" y="75.5">U2</text>
<text x="529.9" y="72.4">10K</text>
<text x="68.8" y="78.7">ESP-12F(ESP8266MOD)</text>
<text x="621.3" y="83.4">C4</text>
<text x="621.3" y="86.5">100nF</text>
<text x="365.4" y="105.5">S3</text>
<text x="418.1" y="106.9">C5</text>
<text x="116.4" y="111.9">R3</text>
<text x="311.1" y="112.9">200</text>
<text x="311.1" y="109.7">A3</text>
<text x="365.4" y="108.7">74HC595D</text>
<text x="418.1" y="110.1">100nF</text>
<text x="116.4" y="115">10K</text>
<text x="311.1" y="137.9">A4</text>
<text x="311.1" y="141.1">200</text>
<text x="148.9" y="161.5">AO3400A</text>
<text x="148.9" y="164.7">F1</text>
<text x="74.2" y="190.1">S1</text>
<text x="148.9" y="191.5">AO3400A</text>
<text x="74.2" y="193.3">74HC595D</text>
<text x="148.9" y="194.6">F2</text>
<text x="282.3" y="207.4">D2</text>
<text x="282.3" y="210.6">1N5819WS</text>
<text x="357.6" y="213.8">micro USB</text>
<text x="361.2" y="210.3">USB1</text>
<text x="148.9" y="227.6">AO3400A</text>
<text x="148.9" y="224.5">F3</text>
<text x="513.1" y="232.5">L1</text>
<text x="597.9" y="231.4">10K</text>
<text x="597.9" y="228.3">R6</text>
<text x="513.1" y="235.7">KT-0603R</text>
<text x="536.3" y="237">R7</text>
<text x="536.3" y="240.2">1K</text>
<text x="573.3" y="245">TP4054</text>
<text x="573.3" y="241.8">U1</text>
<text x="282.4" y="249.1">B1</text>
<text x="148.9" y="255.9">AO3400A</text>
<text x="148.9" y="252.7">F4</text>
<text x="379" y="268.5">P1</text>
<text x="616" y="268.2">10uF</text>
<text x="616" y="265">C6</text>
<text x="379" y="271.6">JST</text>
<text x="476.3" y="274.1">1N5819WS</text>
<text x="476.3" y="270.9">D1</text>
<text x="557.8" y="275.6">C7</text>
<text x="148.9" y="280.9">F5</text>
<text x="526" y="279.2">F8</text>
<text x="557.8" y="278.8">10uF</text>
<text x="148.9" y="284.1">AO3400A</text>
<text x="526" y="282.3">AO3401A</text>
<text x="148.9" y="310.9">F6</text>
<text x="319.2" y="310.4">XC6206P332MR-G</text>
<text x="319.2" y="307.3">LDO</text>
<text x="148.9" y="314.1">AO3400A</text>
<text x="291.4" y="328.2">10uF</text>
<text x="291.4" y="325">C2</text>
<text x="358.5" y="328.2">10uF</text>
<text x="358.5" y="325">C1</text>
<text x="148.9" y="339.1">F7</text>
<text x="148.9" y="342.3">AO3400A</text>
</g>
<g font-size="3.2" fill="#00f">
<text x="351" y="43">1</text>
<text x="351" y="46.6">2</text>
<text x="354.5" y="44.8">Q1</text>
<text x="381.6" y="46.6">15</text>
<text x="189.1" y="49.7">1</text>
<text x="189.1" y="53.3">2</text>
<text x="351" y="50.1">3</text>
<text x="351" y="53.6">4</text>
<text x="354.5" y="48.3">Q2</text>
<text x="354.5" y="51.9">Q3</text>
<text x="375.5" y="51.9">DS</text>
<text x="375.6" y="48.3">Q0</text>
<text x="381.6" y="53.6">13</text>
<text x="381.6" y="50.1">14</text>
<text x="189.1" y="56.8">3</text>
<text x="351" y="57.1">5</text>
<text x="354.5" y="55.4">Q4</text>
<text x="354.5" y="58.9">Q5</text>
<text x="370.4" y="58.9">ST/CP</text>
<text x="375.6" y="55.4">OE</text>
<text x="381.6" y="57.1">12</text>
<text x="566.2" y="57.1">1</text>
<text x="569.7" y="58.9">SDA</text>
<text x="593.8" y="58.9">EPAD</text>
<text x="603.8" y="57.1">9</text>
<text x="189.1" y="60.3">4</text>
<text x="189.1" y="63.9">5</text>
<text x="351" y="60.7">6</text>
<text x="351" y="64.2">7</text>
<text x="354.5" y="62.4">Q6</text>
<text x="354.5" y="66">Q7</text>
<text x="370" y="62.4">SH/CP</text>
<text x="375.2" y="66">MR</text>
<text x="381.6" y="64.2">10</text>
<text x="381.6" y="60.7">11</text>
<text x="566.2" y="60.7">2</text>
<text x="566.2" y="64.2">3</text>
<text x="569.7" y="62.4">ADDR</text>
<text x="569.7" y="66">ALERT</text>
<text x="600.1" y="66">R</text>
<text x="603.8" y="64.2">7</text>
<text x="189.1" y="67.4">6</text>
<text x="372.1" y="69.5">Q7/2</text>
<text x="381.6" y="67.7">9</text>
<text x="566.2" y="67.7">4</text>
<text x="569.7" y="69.5">SCL</text>
<text x="590" y="69.5">nRESET</text>
<text x="603.8" y="67.7">6</text>
<text x="49.3" y="83.6">1</text>
<text x="90.5" y="83.6">16</text>
<text x="49.3" y="87.1">2</text>
<text x="54.6" y="85.4">RST</text>
<text x="54.6" y="88.9">ADC</text>
<text x="80.7" y="85.4">TXD</text>
<text x="49.3" y="90.7">3</text>
<text x="49.3" y="94.2">4</text>
<text x="54.6" y="92.4">EN(CH-PD)</text>
<text x="54.6" y="96">GPIO16</text>
<text x="81.4" y="96">IO4</text>
<text x="81.4" y="92.4">IO5</text>
<text x="90.5" y="94.2">13</text>
<text x="90.5" y="90.7">14</text>
<text x="49.3" y="97.7">5</text>
<text x="49.3" y="101.2">6</text>
<text x="54.6" y="99.5">GPIO14</text>
<text x="81.4" y="99.5">IO0</text>
<text x="90.5" y="101.2">11</text>
<text x="90.5" y="97.7">12</text>
<text x="49.3" y="104.8">7</text>
<text x="54.6" y="103">GPIO12</text>
<text x="54.6" y="106.5">GPIO13</text>
<text x="79.4" y="106.5">IO15</text>
<text x="81.4" y="103">IO2</text>
<text x="90.5" y="104.8">10</text>
<text x="80" y="110.1">GND</text>
<text x="90.5" y="108.3">9</text>
<text x="351" y="113.6">1</text>
<text x="63.5" y="117.9" transform="rotate(-90 63.5 117.9)">CS0</text>
<text x="67.1" y="117.9" transform="rotate(-90 67.1 117.9)">MISO</text>
<text x="70.6" y="117.9" transform="rotate(-90 70.6 117.9)">IO9</text>
<text x="74.1" y="117.9" transform="rotate(-90 74.1 117.9)">IO10</text>
<text x="77.6" y="117.9" transform="rotate(-90 77.6 117.9)">MOSI</text>
<text x="81.2" y="117.9" transform="rotate(-90 81.2 117.9)">SCLK</text>
<text x="351" y="117.1">2</text>
<text x="354.5" y="115.4">Q1</text>
<text x="354.5" y="118.9">Q2</text>
<text x="375.6" y="118.9">Q0</text>
<text x="381.6" y="117.1">15</text>
<text x="61.8" y="125.2" transform="rotate(-90 61.8 125.2)">17</text>
<text x="65.3" y="125.2" transform="rotate(-90 65.3 125.2)">18</text>
<text x="68.8" y="125.2" transform="rotate(-90 68.8 125.2)">19</text>
<text x="72.4" y="125.2" transform="rotate(-90 72.4 125.2)">20</text>
<text x="75.9" y="125.2" transform="rotate(-90 75.9 125.2)">21</text>
<text x="79.4" y="125.2" transform="rotate(-90 79.4 125.2)">22</text>
<text x="351" y="120.7">3</text>
<text x="351" y="124.2">4</text>
<text x="354.5" y="122.4">Q3</text>
<text x="354.5" y="125.9">Q4</text>
<text x="375.5" y="122.4">DS</text>
<text x="375.6" y="125.9">OE</text>
<text x="381.6" y="124.2">13</text>
<text x="381.6" y="120.7">14</text>
<text x="351" y="127.7">5</text>
<text x="351" y="131.2">6</text>
<text x="354.5" y="129.5">Q5</text>
<text x="370.4" y="129.5">ST/CP</text>
<text x="381.6" y="131.2">11</text>
<text x="381.6" y="127.7">12</text>
<text x="351" y="134.8">7</text>
<text x="354.5" y="133">Q6</text>
<text x="354.5" y="136.5">Q7</text>
<text x="370" y="133">SH/CP</text>
<text x="375.2" y="136.5">MR</text>
<text x="381.6" y="134.8">10</text>
<text x="372.1" y="140.1">Q7/2</text>
<text x="381.6" y="138.3">9</text>
<text x="57.9" y="201.8">10</text>
<text x="59.9" y="198.3">9</text>
<text x="63.4" y="200">Q7/2</text>
<text x="63.4" y="203.6">MR</text>
<text x="84.5" y="203.6">Q7</text>
<text x="90.5" y="201.8">7</text>
<text x="57.9" y="205.3">11</text>
<text x="57.9" y="208.8">12</text>
<text x="63.4" y="207.1">SH/CP</text>
<text x="84.5" y="207.1">Q6</text>
<text x="90.5" y="208.8">5</text>
<text x="90.5" y="205.3">6</text>
<text x="57.9" y="212.4">13</text>
<text x="57.9" y="215.9">14</text>
<text x="63.4" y="210.6">ST/CP</text>
<text x="63.4" y="214.1">OE</text>
<text x="84.5" y="214.1">Q4</text>
<text x="84.5" y="210.6">Q5</text>
<text x="90.5" y="215.9">3</text>
<text x="90.5" y="212.4">4</text>
<text x="57.9" y="219.4">15</text>
<text x="63.4" y="217.7">DS</text>
<text x="63.4" y="221.2">Q0</text>
<text x="84.5" y="221.2">Q2</text>
<text x="84.5" y="217.7">Q3</text>
<text x="90.5" y="219.4">2</text>
<text x="363.6" y="219.1">V+</text>
<text x="370.8" y="217.7">1</text>
<text x="370.8" y="221.2">2</text>
<text x="84.5" y="224.7">Q1</text>
<text x="90.5" y="223">1</text>
<text x="363.3" y="226.1">D+</text>
<text x="364.4" y="222.6">D-</text>
<text x="370.8" y="224.7">3</text>
<text x="364.6" y="229.7">ID</text>
<text x="364.7" y="233.2">V-</text>
<text x="370.8" y="228.2">4</text>
<text x="370.8" y="231.8">5</text>
<text x="559.1" y="249.4">1</text>
<text x="562.6" y="251.2">CHRG</text>
<text x="579.1" y="251.2">PROG</text>
<text x="589.7" y="249.4">5</text>
<text x="277.1" y="252.9">1</text>
<text x="277.1" y="256.5">2</text>
<text x="289.7" y="256.5">4</text>
<text x="289.7" y="252.9">3</text>
<text x="559.1" y="256.5">3</text>
<text x="562.6" y="258.2">BAT</text>
</g>
<g font-size="3.2" fill="#f00">
<text x="373.5" y="44.8">VCC</text>
<text x="381.6" y="43">16</text>
<text x="603.8" y="71.3">5</text>
<text x="595.3" y="73">VDD</text>
<text x="49.3" y="108.3">8</text>
<text x="54.6" y="110.1">VCC</text>
<text x="381.6" y="113.6">16</text>
<text x="373.5" y="115.4">VCC</text>
<text x="57.9" y="223">16</text>
<text x="63.4" y="224.7">VCC</text>
<text x="589.7" y="256.5">4</text>
<text x="581.6" y="258.2">VCC</text>
</g>
<g font-size="3.2">
<text x="595.8" y="62.4">VSS</text>
<text x="603.8" y="60.7">8</text>
<text x="351" y="67.7">8</text>
<text x="354.5" y="69.5">GND</text>
<text x="80.5" y="88.9">RXD</text>
<text x="90.5" y="87.1">15</text>
<text x="351" y="138.3">8</text>
<text x="354.5" y="140.1">GND</text>
<text x="81.8" y="200">GND</text>
<text x="90.5" y="198.3">8</text>
<text x="559.1" y="252.9">2</text>
<text x="562.6" y="254.7">GND</text>
<text x="381.4" y="277.3">1</text>
<text x="381.4" y="280.8">2</text>
</g>
<g font-size="3.2" fill="#8d2323">
<text x="304.6" y="315.2">3</text>
<text x="310.2" y="317.9">VIN</text>
<text x="324.9" y="317.9">VOUT</text>
<text x="335.6" y="315.4">2</text>
<text x="322.5" y="320.7" transform="rotate(-90 322.5 320.7)">VSS</text>
<text x="320" y="325.3" transform="rotate(-90 320 325.3)">1</text>
</g>
</svg>
